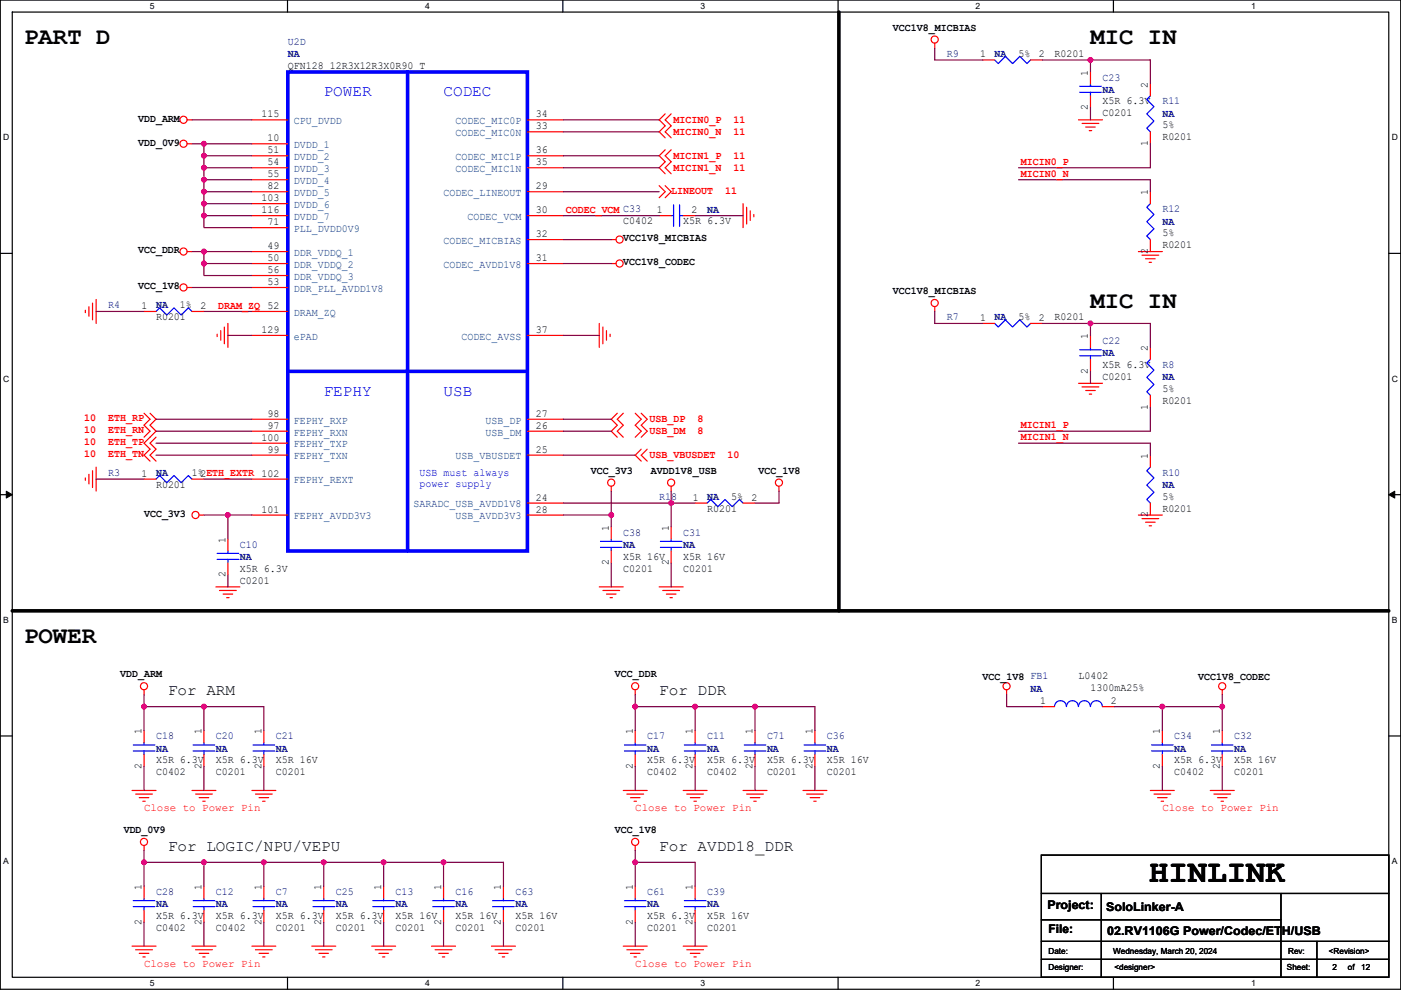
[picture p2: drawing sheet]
<svg xmlns="http://www.w3.org/2000/svg" width="297mm" height="210mm" viewBox="0 0 297 210" stroke-linecap="round" stroke-linejoin="round" font-family="sans-serif">
<path d="M.1 0h296.9v209.8h-296.9zM2.6 2.6h291.8v204.7h-291.8z" fill="none" stroke="#000" stroke-width=".25"/>
<g fill="#fff">
<path d="M31.8 .3h1v2h-1z"/>
<path d="M31.8 207.5h1v2.1h-1z"/>
</g>
<path d="M61 0v2.6M61 207.3v2.5" fill="none" stroke="#000" stroke-width=".25"/>
<g fill="#fff">
<path d="M90.1 .3h1v2h-1z"/>
<path d="M90.1 207.5h1v2.1h-1z"/>
</g>
<path d="M119.3 0v2.6M119.3 207.3v2.5" fill="none" stroke="#000" stroke-width=".25"/>
<g fill="#fff">
<path d="M148.5 .3h1v2h-1z"/>
<path d="M148.5 207.5h1v2.1h-1z"/>
</g>
<path d="M177.7 0v2.6M177.7 207.3v2.5" fill="none" stroke="#000" stroke-width=".25"/>
<g fill="#fff">
<path d="M206.9 .3h1v2h-1z"/>
<path d="M206.9 207.5h1v2.1h-1z"/>
</g>
<path d="M236.1 0v2.6M236.1 207.3v2.5" fill="none" stroke="#000" stroke-width=".25"/>
<g fill="#fff">
<path d="M265.2 .3h1v2h-1z"/>
<path d="M265.2 207.5h1v2.1h-1z"/>
<path d="M.7 28.2h1.3v2h-1.3z"/>
<path d="M295.1 28.2h1.3v2h-1.3z"/>
<path d="M.7 79.3h1.3v2.1h-1.3z"/>
<path d="M295.1 79.3h1.3v2.1h-1.3z"/>
</g>
<path d="M.1 53.7h2.5M294.4 53.7h2.6" fill="none" stroke="#000" stroke-width=".25"/>
<g fill="#fff">
<path d="M.7 130.5h1.2v2h-1.2z"/>
<path d="M295.1 130.5h1.2v2h-1.2z"/>
</g>
<path d="M.1 104.9h2.5M294.4 104.9h2.6" fill="none" stroke="#000" stroke-width=".25"/>
<path d="M1.3 104.2l1.3 .7-1.3 .7zM294.4 104.9l1.3-.7v1.4z" fill="#000" stroke="#000" stroke-width=".21"/>
<g fill="#fff">
<path d="M.7 181.7h1.2v2h-1.2z"/>
<path d="M295.1 181.7h1.2v2h-1.2z"/>
</g>
<path d="M.1 156.1h2.5M294.4 156.1h2.6M220.8 181.4h73.6v25.9h-73.6zM220.8 189.5h73.6M220.8 195.1h50.8M220.8 199.7h73.6M233.5 189.5v17.8M271.6 189.5v17.8M279.2 199.7v7.6M220.8 203.5h73.6" fill="none" stroke="#000" stroke-width=".25"/>
<path d="M177.9 2.6v127M2.6 129.6h291.8" fill="none" stroke="#000" stroke-width=".76"/>
<g fill="none" stroke="#f00" stroke-width=".25">
<path d="M198.2 9.2v1M208.3 12.7h2.6M218.5 12.7h2.5M231.2 15.3v2.5M243.9 17.8v2.5M39.7 25.4h1M39.7 30.5h1M53.4 30.5h7.6M53.4 33h7.6M53.4 35.6h7.6M53.4 38.1h7.6M53.4 25.4h7.6"/>
<path d="M111.8 28h7.6M111.8 25.4h7.6M111.8 35.6h7.6M111.8 33h7.6M139.8 39.4l1.2 1.3-1.2 1.2M141 24.2l-1.2 1.2 1.2 1.3-1.2 1.3 1.2 1.2M141 31.8l-1.2 1.2 1.2 1.3-1.2 1.3 1.2 1.3M141 39.4l1.3 1.3-1.3 1.2M142.3 24.2l-1.3 1.2 1.3 1.3-1.3 1.3 1.3 1.2M142.3 31.8l-1.3 1.2 1.3 1.3-1.3 1.3 1.3 1.3M228.7 25.4h5M229.4 26.2h3.6"/>
<path d="M230.2 26.9h2M230.9 27.7h.6M231.2 20.3v2.6M243.9 28v2.5M39.7 53.4h1M53.4 40.7h7.6M53.4 43.2h7.6M53.4 45.7h7.6M53.4 53.4h7.6M53.4 55.9h7.6M53.4 48.3h7.6M53.4 58.4h7.6"/>
<path d="M111.8 40.7h7.6M111.8 55.9h7.6M111.8 45.7h7.6M111.8 50.8h7.6M129.6 55.9h1M129.6 50.8h1M139.8 45.7h2.5M144.8 45.7h2.6M157.5 43.2v5.1M158.3 44v3.5M159.1 44.7v2.1M159.8 45.5v.5"/>
<path d="M241.4 53.4h5M242.1 54.1h3.6M242.9 54.9h2M243.6 55.6h.6M243.9 40.7v2.5M243.9 50.8v2.6M18.1 65.8v.5M18.9 65v2.1M19.6 64.3v3.5M20.4 63.5v5.1M30.5 66.1h2.6M39.7 61h1"/>
<path d="M40.7 66.1h2.5M46 70.9v.5M46.8 70.1v2.1M47.6 69.4v3.5M48.3 68.6v5.1M53.4 66.1h7.6M53.4 71.1h7.6M53.4 61h7.6M111.8 71.1h7.6M127.1 68.6v5.1M127.8 69.4v3.5M128.6 70.1v2.1"/>
<path d="M129.3 70.9v.5M198.2 65v1.1M208.3 68.6h2.6M218.5 68.6h2.5M231.2 71.1v2.6M231.2 76.2v2.6M243.9 73.7v2.5M19.6 99.8v3.6M20.4 99.1v5.1M30.5 87.7l1.3 1.2-1.3 1.3 1.3 1.3-1.3 1.2M31.8 87.7l1.3 1.2-1.3 1.3 1.3 1.3-2.6 2.5 1.3 1.3-1.3 1.2 1.3 1.3M33.1 92.7l-1.3 1.3 1.3 1.3-1.3 1.2 1.3 1.3"/>
<path d="M53.4 91.5h7.6M53.4 88.9h7.6M53.4 96.5h7.6M53.4 94h7.6M111.8 88.9h7.6M111.8 91.5h7.6M111.8 96.5h7.6M130.9 87.7l-1.3 1.2 1.3 1.3-1.3 1.3 1.3 1.2M132.1 87.7l-1.2 1.2 1.2 1.3-1.2 1.3 1.2 1.2M134.7 87.7l1.3 1.2-1.3 1.3 1.3 1.3-1.3 1.2M136 95.3l-1.3 1.2 1.3 1.3M136 87.7l1.2 1.2-1.2 1.3 1.2 1.3-1.2 1.2"/>
<path d="M137.2 95.3l-1.2 1.2 1.2 1.3M228.7 81.3h5M229.4 82.1h3.6M230.2 82.8h2M230.9 83.6h.6M243.9 83.8v2.6M243.9 96.5v2.6M18.1 101.4v.5M18.9 100.6v2M30.5 101.6h2.6M40.7 101.6h2.5M42.2 109.2h1"/>
<path d="M48.3 114.3v2.6M48.3 119.4v2.5M53.4 109.2h7.6M53.4 101.6h7.6M111.8 106.7h7.6M111.8 109.2h7.6M129.6 103.1v1.1M129.6 111.8v2.5M129.6 116.9v2.5M142.3 103.1v1.1M142.3 111.8v2.5M142.3 116.9v2.5"/>
<path d="M147.4 106.7h2.5M157.5 106.7h2.6M165.2 103.1v1.1M241.4 109.2h5M242.1 110h3.6M242.9 110.8h2M243.6 111.5h.6M243.9 106.7v2.5M45.8 124.5h5.1M46.5 125.2h3.6M47.3 126h2M48.1 126.8h.5"/>
<path d="M127.1 124.5h5M127.8 125.2h3.6M128.6 126h2M129.3 126.8h.6M139.8 124.5h5M140.5 125.2h3.6M141.3 126h2M142 126.8h.6M30.5 146.3v1M30.5 155v2.5M43.2 155v2.5M55.9 155v2.5"/>
<path d="M134.7 146.3v1M134.7 155v2.5M147.4 155v2.5M160.1 155v2.5M172.8 155v2.5M213.4 146.3v1M221 149.9h2.6M233.7 149.9h2.6M246.4 155v2.5M259.1 155v2.5M259.1 146.3v1M28 167.7h5.1"/>
<path d="M28.8 168.4h3.5M29.5 169.2h2.1M30.3 169.9h.5M30.5 179.3v1.1M30.5 160v2.6M40.7 167.7h5.1M41.5 168.4h3.5M42.2 169.2h2.1M43 169.9h.5M43.2 160v2.6M53.4 167.7h5.1M54.2 168.4h3.5"/>
<path d="M54.9 169.2h2.1M55.7 169.9h.5M55.9 160v2.6M132.1 167.7h5.1M132.9 168.4h3.6M133.7 169.2h2M134.4 169.9h.5M134.7 160v2.6M134.7 179.3v1.1M144.8 167.7h5.1M145.6 168.4h3.6M146.4 169.2h2"/>
<path d="M147.1 169.9h.5M147.4 160v2.6M157.5 167.7h5.1M158.3 168.4h3.6M159.1 169.2h2M159.8 169.9h.5M160.1 160v2.6M170.2 167.7h5.1M171 168.4h3.6M171.8 169.2h2M172.5 169.9h.5M172.8 160v2.6"/>
<path d="M243.9 167.7h5.1M244.7 168.4h3.5M245.4 169.2h2.1M246.2 169.9h.5M246.4 160v2.6M256.6 167.7h5.1M257.4 168.4h3.5M258.1 169.2h2.1M258.9 169.9h.5M259.1 160v2.6M30.5 188v2.5M30.5 193.1v2.5"/>
<path d="M43.2 188v2.5M43.2 193.1v2.5M55.9 188v2.5M55.9 193.1v2.5M68.6 188v2.5M68.6 193.1v2.5M81.3 188v2.5M81.3 193.1v2.5M94 188v2.5M94 193.1v2.5M106.7 188v2.5M106.7 193.1v2.5"/>
<path d="M134.7 188v2.5M134.7 193.1v2.5M147.4 188v2.5M147.4 193.1v2.5M28 200.7h5.1M28.8 201.4h3.5M29.5 202.2h2.1M30.3 203h.5M40.7 200.7h5.1M41.5 201.4h3.5M42.2 202.2h2.1M43 203h.5"/>
<path d="M53.4 200.7h5.1M54.2 201.4h3.5M54.9 202.2h2.1M55.7 203h.5M66.1 200.7h5.1M66.9 201.4h3.5M67.6 202.2h2.1M68.4 203h.5M78.8 200.7h5.1M79.6 201.4h3.5M80.3 202.2h2.1M81.1 203h.5"/>
<path d="M91.5 200.7h5.1M92.3 201.4h3.5M93 202.2h2.1M93.8 203h.5M104.2 200.7h5.1M105 201.4h3.5M105.7 202.2h2.1M106.5 203h.5M132.1 200.7h5.1M132.9 201.4h3.6M133.7 202.2h2M134.4 203h.5"/>
<path d="M144.8 200.7h5.1M145.6 201.4h3.6M146.4 202.2h2M147.1 203h.5"/>
<circle cx="198.2" cy="8.4" r=".76"/>
<circle cx="38.9" cy="30.5" r=".76"/>
<circle cx="38.9" cy="25.4" r=".76"/>
<circle cx="38.9" cy="53.3" r=".76"/>
<circle cx="131.4" cy="55.9" r=".76"/>
<circle cx="131.4" cy="50.8" r=".76"/>
<circle cx="38.9" cy="61" r=".76"/>
<circle cx="198.2" cy="64.3" r=".76"/>
<circle cx="41.4" cy="109.2" r=".76"/>
<circle cx="129.6" cy="102.4" r=".76"/>
<circle cx="142.3" cy="102.4" r=".76"/>
<circle cx="165.1" cy="102.4" r=".76"/>
<circle cx="30.5" cy="145.5" r=".76"/>
<circle cx="134.7" cy="145.5" r=".76"/>
<circle cx="213.4" cy="145.5" r=".76"/>
<circle cx="259.1" cy="145.5" r=".76"/>
<circle cx="30.5" cy="178.6" r=".76"/>
<circle cx="134.7" cy="178.6" r=".76"/>
</g>
<g fill="none" stroke="#00f" stroke-width=".25">
<path d="M210.9 12.7l.7 .8 1.6-1.5 1.5 1.5 1.5-1.5 1.5 1.5 .8-.8M228.9 19.6h4.6M228.9 18.3h4.6M231.2 17.8v.5M231.2 19.6v.7M243.9 20.3l-.8 .8 1.6 1.5-1.6 1.6 1.6 1.5-1.6 1.5 .8 .8M142.3 45.7h.5M142.8 43.5v4.5M144.1 43.5v4.5M144.1 45.7h.7M243.9 43.2l-.8 .8 1.6 1.5-1.6 1.5 1.6 1.5-1.6 1.6 .8 .7M33.1 66.1l.7-.8 1.6 1.5 1.5-1.5 1.5 1.5 1.5-1.5 .8 .8"/>
<path d="M210.9 68.6l.7 .8 1.6-1.6 1.5 1.6 1.5-1.6 1.5 1.6 .8-.8M228.9 75.5h4.6M228.9 74.2h4.6M231.2 73.7v.5M231.2 75.5v.7M243.9 76.2l-.8 .8 1.6 1.5-1.6 1.5 1.6 1.6-1.6 1.5 .8 .7M243.9 99.1l-.8 .7 1.6 1.6-1.6 1.5 1.6 1.5-1.6 1.5 .8 .8M33.1 101.6l.7-.7 1.6 1.5 1.5-1.5 1.5 1.5 1.5-1.5 .8 .7M46 118.6h4.6M46 117.4h4.6M48.3 116.9v.5M48.3 118.6v.8"/>
<path d="M127.3 116.1h4.6M127.3 114.8h4.6M129.6 114.3v.5M129.6 116.1v.8M140 116.1h4.6M140 114.8h4.6M142.3 114.3v.5M142.3 116.1v.8M149.9 106.7l.8-.8 1.5 1.6 1.5-1.6 1.6 1.6 1.5-1.6 .7 .8M28.3 159.3h4.5M28.3 158h4.5M30.5 157.5v.5"/>
<path d="M30.5 159.3v.7M41 159.3h4.5M41 158h4.5M43.2 157.5v.5M43.2 159.3v.7M53.7 159.3h4.5M53.7 158h4.5M55.9 157.5v.5M55.9 159.3v.7M132.4 159.3h4.6M132.4 158h4.6M134.7 157.5v.5"/>
<path d="M134.7 159.3v.7M145.1 159.3h4.6M145.1 158h4.6M147.4 157.5v.5M147.4 159.3v.7M157.8 159.3h4.6M157.8 158h4.6M160.1 157.5v.5M160.1 159.3v.7M170.5 159.3h4.6M170.5 158h4.6M172.8 157.5v.5"/>
<path d="M172.8 159.3v.7M223.6 149.9a1.26 1.26 0 0 1 1.2-1.3 1.26 1.26 0 0 1 1.3 1.3 1.27 1.27 0 0 1 1.3-1.3 1.27 1.27 0 0 1 1.2 1.3 1.27 1.27 0 0 1 1.3-1.3 1.27 1.27 0 0 1 1.3 1.3M231.2 149.9a1.26 1.26 0 0 1 1.3-1.3 1.26 1.26 0 0 1 1.2 1.3M244.2 159.3h4.5M244.2 158h4.5M246.4 157.5v.5M246.4 159.3v.7M256.9 159.3h4.5M256.9 158h4.5M259.1 157.5v.5M259.1 159.3v.7M28.3 192.3h4.5"/>
<path d="M28.3 191h4.5M30.5 190.5v.5M30.5 192.3v.8M41 192.3h4.5M41 191h4.5M43.2 190.5v.5M43.2 192.3v.8M53.7 192.3h4.5M53.7 191h4.5M55.9 190.5v.5M55.9 192.3v.8M66.4 192.3h4.5"/>
<path d="M66.4 191h4.5M68.6 190.5v.5M68.6 192.3v.8M79.1 192.3h4.5M79.1 191h4.5M81.3 190.5v.5M81.3 192.3v.8M91.8 192.3h4.5M91.8 191h4.5M94 190.5v.5M94 192.3v.8M104.5 192.3h4.5"/>
<path d="M104.5 191h4.5M106.7 190.5v.5M106.7 192.3v.8M132.4 192.3h4.6M132.4 191h4.6M134.7 190.5v.5M134.7 192.3v.8M145.1 192.3h4.6M145.1 191h4.6M147.4 190.5v.5M147.4 192.3v.8"/>
</g>
<path d="M61 15.3h50.8v101.6h-50.8zM86.4 15.3v101.6M61 78.8h50.8" fill="none" stroke="#00f" stroke-width=".76"/>
<g fill="none" stroke="#800040" stroke-width=".25">
<path d="M198.2 10.2v2.5h10.1M221 12.7h10.2M231.2 12.7v2.6M231.2 12.7h12.7v5.1M40.7 30.5h2.5M40.7 25.4h12.7M43.2 33v2.6M43.2 30.5v2.5M43.2 35.6v2.5M43.2 38.1v2.6M43.2 38.1h10.2M43.2 33h10.2"/>
<path d="M43.2 30.5h10.2M43.2 35.6h10.2M119.4 25.4h20.4M119.4 28h20.4M119.4 33h20.4M119.4 35.6h20.4M216 38.1h27.9v2.6M231.2 22.9v2.5M243.9 30.5v5.1h-27.9M40.7 53.4h2.5M43.2 53.4h10.2M43.2 53.4v2.5h10.2"/>
<path d="M43.2 40.7v2.5M43.2 40.7h10.2M43.2 43.2h10.2M43.2 45.7v2.6h10.2M43.2 55.9v2.5h10.2M43.2 43.2v2.5h10.2M119.4 45.7h20.4M119.4 40.7h20.4M119.4 55.9h10.2M119.4 50.8h10.2M147.4 45.7h10.1M20.4 66.1h10.1"/>
<path d="M40.7 61h12.7M43.2 66.1h10.2M48.3 71.1h5.1M119.4 71.1h7.7M198.2 66.1v2.5h10.1M221 68.6h10.2M231.2 68.6h12.7v5.1M231.2 78.8v2.5M231.2 68.6v2.5M33.1 88.9h20.3M33.1 91.5h20.3M33.1 94h20.3"/>
<path d="M33.1 96.5h20.3M119.4 91.5h10.2M119.4 88.9h10.2M119.4 96.5h15.3M216 94h27.9v2.5M243.9 86.4v5.1h-27.9M20.4 101.6h10.1M43.2 109.2h5.1M43.2 101.6h10.2M48.3 109.2v5.1M48.3 109.2h5.1M119.4 106.7h22.9"/>
<path d="M119.4 109.2h10.2M129.6 119.4v5.1M129.6 104.2v5M129.6 109.2v2.6M142.3 119.4v5.1M142.3 106.7v5.1M142.3 104.2v2.5M142.3 106.7h5.1M165.2 104.2v2.5h-5.1M48.3 121.9v2.6M30.5 149.9h12.7M30.5 147.3v2.6"/>
<path d="M30.5 149.9v5.1M43.2 149.9v5.1M43.2 149.9h12.7v5.1M134.7 149.9v5.1M134.7 149.9h12.7M134.7 147.3v2.6M147.4 149.9h12.7M147.4 149.9v5.1M160.1 149.9v5.1M160.1 149.9h12.7v5.1M213.4 147.3v2.6h7.6M236.3 149.9h22.8"/>
<path d="M246.4 149.9v5.1M259.1 149.9v5.1M259.1 147.3v2.6M30.5 162.6v5.1M43.2 162.6v5.1M55.9 162.6v5.1M134.7 162.6v5.1M147.4 162.6v5.1M160.1 162.6v5.1M172.8 162.6v5.1M246.4 162.6v5.1M259.1 162.6v5.1"/>
<path d="M30.5 182.9v5.1M30.5 182.9h12.7M30.5 195.6v5.1M30.5 180.4v2.5M43.2 182.9v5.1M43.2 195.6v5.1M43.2 182.9h12.7M55.9 182.9h12.7M55.9 182.9v5.1M55.9 195.6v5.1M68.6 182.9v5.1M68.6 195.6v5.1"/>
<path d="M68.6 182.9h12.7M81.3 182.9v5.1M81.3 195.6v5.1M81.3 182.9h12.7M94 182.9v5.1M94 195.6v5.1M94 182.9h12.7v5.1M106.7 195.6v5.1M134.7 182.9v5.1M134.7 180.4v2.5h12.7v5.1M134.7 195.6v5.1M147.4 195.6v5.1"/>
</g>
<g fill="#f0f" stroke="#f0f" stroke-width=".25">
<circle cx="43.2" cy="33" r=".5"/>
<circle cx="43.2" cy="38.1" r=".5"/>
<circle cx="43.2" cy="35.6" r=".5"/>
<circle cx="43.2" cy="40.6" r=".5"/>
<circle cx="43.2" cy="43.2" r=".5"/>
<circle cx="259.1" cy="149.9" r=".5"/>
<circle cx="246.4" cy="149.9" r=".5"/>
<circle cx="55.9" cy="182.9" r=".5"/>
<circle cx="43.2" cy="149.9" r=".5"/>
<circle cx="30.5" cy="149.9" r=".5"/>
<circle cx="30.5" cy="182.9" r=".5"/>
<circle cx="43.2" cy="182.9" r=".5"/>
<circle cx="81.3" cy="182.9" r=".5"/>
<circle cx="68.6" cy="182.9" r=".5"/>
<circle cx="160.1" cy="149.9" r=".5"/>
<circle cx="147.4" cy="149.9" r=".5"/>
<circle cx="134.7" cy="149.9" r=".5"/>
<circle cx="43.2" cy="30.5" r=".5"/>
<circle cx="94" cy="182.9" r=".5"/>
<circle cx="43.2" cy="45.7" r=".5"/>
<circle cx="43.2" cy="55.9" r=".5"/>
<circle cx="43.2" cy="53.3" r=".5"/>
<circle cx="134.7" cy="182.9" r=".5"/>
<circle cx="129.6" cy="109.2" r=".5"/>
<circle cx="142.3" cy="106.7" r=".5"/>
<circle cx="48.3" cy="109.2" r=".5"/>
<circle cx="231.2" cy="12.7" r=".5"/>
<circle cx="231.2" cy="68.6" r=".5"/>
</g>
<text font-size="6.9" x="243.6" y="187.1">HINLINK</text>
<g font-size="5.1">
<text x="5.1" y="9.4">PART D</text>
<text x="231.2" y="9.4">MIC IN</text>
<text x="231.2" y="65.3">MIC IN</text>
<text x="5.1" y="136.4">POWER</text>
</g>
<g font-size="3.3" fill="#00f">
<text x="68.6" y="20.4">POWER</text>
<text x="94" y="20.4">CODEC</text>
<text x="68.6" y="83.9">FEPHY</text>
<text x="94" y="83.9">USB</text>
</g>
<g font-size="3.3">
<text x="35.6" y="147.4">For ARM</text>
<text x="139.8" y="147.4">For DDR</text>
<text x="35.6" y="180.5">For LOGIC/NPU/VEPU</text>
<text x="139.8" y="180.5">For AVDD18_DDR</text>
</g>
<g font-size="2.5">
<text x="222.1" y="192.9">Project:</text>
<text x="222.3" y="198">File:</text>
<text x="234.5" y="193.1">SoloLinker-A</text>
<text x="234.8" y="198.2">02.RV1106G Power/Codec/ETH/USB</text>
</g>
<g font-size="2.3" fill="#000080">
<text x="61" y="9.5">U2D</text>
<text x="61" y="12.1">NA</text>
<text x="200.7" y="12">R9</text>
<text x="210.9" y="12.1">NA</text>
<text x="233.7" y="17.1">C23</text>
<text x="233.7" y="19.7">NA</text>
<text x="246.4" y="22.2">R11</text>
<text x="246.4" y="24.8">NA</text>
<text x="149.9" y="45.1">NA</text>
<text x="246.4" y="45">R12</text>
<text x="246.4" y="47.6">NA</text>
<text x="22.9" y="65.3">R4</text>
<text x="33.1" y="65.4">NA</text>
<text x="200.7" y="67.9">R7</text>
<text x="210.9" y="68">NA</text>
<text x="233.7" y="73">C22</text>
<text x="233.7" y="75.6">NA</text>
<text x="246.4" y="78">R8</text>
<text x="246.4" y="80.7">NA</text>
<text x="22.9" y="100.9">R3</text>
<text x="33.1" y="101">NA</text>
<text x="246.4" y="100.9">R10</text>
<text x="139.8" y="106">R18</text>
<text x="149.9" y="106.1">NA</text>
<text x="246.4" y="103.5">NA</text>
<text x="132.1" y="113.6">C38</text>
<text x="144.8" y="113.6">C31</text>
<text x="50.9" y="116.1">C10</text>
<text x="50.9" y="118.8">NA</text>
<text x="132.1" y="116.2">NA</text>
<text x="144.8" y="116.2">NA</text>
<text x="218.5" y="146.7">NA</text>
<text x="33.1" y="156.8">C18</text>
<text x="33.1" y="159.4">NA</text>
<text x="45.8" y="156.8">C20</text>
<text x="45.8" y="159.4">NA</text>
<text x="58.5" y="156.8">C21</text>
<text x="58.5" y="159.4">NA</text>
<text x="137.2" y="156.8">C17</text>
<text x="137.2" y="159.4">NA</text>
<text x="149.9" y="156.8">C11</text>
<text x="149.9" y="159.4">NA</text>
<text x="162.6" y="156.8">C71</text>
<text x="162.6" y="159.4">NA</text>
<text x="175.3" y="156.8">C36</text>
<text x="175.3" y="159.4">NA</text>
<text x="249" y="156.8">C34</text>
<text x="249" y="159.4">NA</text>
<text x="261.7" y="156.8">C32</text>
<text x="261.7" y="159.4">NA</text>
<text x="33.1" y="189.8">C28</text>
<text x="45.8" y="189.8">C12</text>
<text x="58.5" y="189.8">C7</text>
<text x="71.2" y="189.8">C25</text>
<text x="83.9" y="189.8">C13</text>
<text x="96.6" y="189.8">C16</text>
<text x="109.3" y="189.8">C63</text>
<text x="137.2" y="189.8">C61</text>
<text x="149.9" y="189.8">C39</text>
<text x="33.1" y="192.4">NA</text>
<text x="45.8" y="192.4">NA</text>
<text x="58.5" y="192.4">NA</text>
<text x="71.2" y="192.4">NA</text>
<text x="83.9" y="192.4">NA</text>
<text x="96.6" y="192.4">NA</text>
<text x="109.3" y="192.4">NA</text>
<text x="137.2" y="192.4">NA</text>
<text x="149.9" y="192.4">NA</text>
</g>
<g font-size="2.3">
<text x="189.3" y="6.5">VCC1V8_MICBIAS</text>
<text x="61" y="14.5">QFN128_12R3X12R3X0R90_T</text>
<text x="207.8" y="12.2">1</text>
<text x="216" y="12">5%</text>
<text x="220.3" y="12.2">2</text>
<text x="223.6" y="12">R0201</text>
<text x="230.7" y="16" transform="rotate(-90 230.7 16)">1</text>
<text x="230.7" y="23.4" transform="rotate(-90 230.7 23.4)">2</text>
<text x="233.7" y="22.2">X5R 6.3V</text>
<text x="243.4" y="18.6" transform="rotate(-90 243.4 18.6)">2</text>
<text x="29.3" y="25.8">VDD_ARM</text>
<text x="55.4" y="24.9">115</text>
<text x="56.7" y="30">10</text>
<text x="113.6" y="27.4">33</text>
<text x="113.6" y="24.9">34</text>
<text x="233.7" y="24.7">C0201</text>
<text x="246.4" y="29.8">R0201</text>
<text x="246.4" y="27.2">5%</text>
<text x="29.3" y="30.9">VDD_0V9</text>
<text x="56.7" y="32.5">51</text>
<text x="56.7" y="35.1">54</text>
<text x="113.6" y="35.1">35</text>
<text x="113.6" y="32.5">36</text>
<text x="243.4" y="31" transform="rotate(-90 243.4 31)">1</text>
<text x="56.7" y="37.6">55</text>
<text x="56.7" y="40.1">82</text>
<text x="113.6" y="40.1">29</text>
<text x="243.4" y="41.4" transform="rotate(-90 243.4 41.4)">1</text>
<text x="55.4" y="42.7">103</text>
<text x="55.4" y="45.2">116</text>
<text x="56.7" y="47.8">71</text>
<text x="113.6" y="45.2">30</text>
<text x="132.1" y="47.6">C0402</text>
<text x="139.3" y="45.2">1</text>
<text x="144.8" y="47.6">X5R 6.3V</text>
<text x="146.6" y="45.2">2</text>
<text x="29.3" y="53.7">VCC_DDR</text>
<text x="56.7" y="52.8">49</text>
<text x="113.6" y="50.3">32</text>
<text x="132.1" y="51.2">VCC1V8_MICBIAS</text>
<text x="243.4" y="53.9" transform="rotate(-90 243.4 53.9)">2</text>
<text x="246.4" y="52.6">R0201</text>
<text x="246.4" y="50.1">5%</text>
<text x="56.7" y="55.4">50</text>
<text x="56.7" y="57.9">56</text>
<text x="113.6" y="55.4">31</text>
<text x="132.1" y="56.3">VCC1V8_CODEC</text>
<text x="29.3" y="61.4">VCC_1V8</text>
<text x="30" y="65.5">1</text>
<text x="38.2" y="65.3">1%</text>
<text x="42.5" y="65.5">2</text>
<text x="56.7" y="60.5">53</text>
<text x="189.3" y="62.4">VCC1V8_MICBIAS</text>
<text x="33.1" y="67.9">R0201</text>
<text x="55.4" y="70.6">129</text>
<text x="113.6" y="70.6">37</text>
<text x="207.8" y="68.1">1</text>
<text x="216" y="67.9">5%</text>
<text x="220.3" y="68.1">2</text>
<text x="223.6" y="67.9">R0201</text>
<text x="230.7" y="71.9" transform="rotate(-90 230.7 71.9)">1</text>
<text x="243.4" y="74.4" transform="rotate(-90 243.4 74.4)">2</text>
<text x="230.7" y="79.3" transform="rotate(-90 230.7 79.3)">2</text>
<text x="233.7" y="80.6">C0201</text>
<text x="233.7" y="78">X5R 6.3V</text>
<text x="246.4" y="83.1">5%</text>
<text x="56.7" y="88.4">98</text>
<text x="113.6" y="88.4">27</text>
<text x="243.4" y="86.9" transform="rotate(-90 243.4 86.9)">1</text>
<text x="246.4" y="85.7">R0201</text>
<text x="55.4" y="93.5">100</text>
<text x="56.7" y="90.9">97</text>
<text x="113.6" y="90.9">26</text>
<text x="30" y="101.1">1</text>
<text x="40.7" y="100.9">1%2ETH_EXTR 102</text>
<text x="56.7" y="96">99</text>
<text x="113.6" y="96">25</text>
<text x="125.3" y="100.5">VCC_3V3</text>
<text x="138" y="100.5">AVDD1V8_USB</text>
<text x="160.8" y="100.5">VCC_1V8</text>
<text x="243.4" y="97.3" transform="rotate(-90 243.4 97.3)">1</text>
<text x="33.1" y="103.4">R0201</text>
<text x="113.6" y="106.2">24</text>
<text x="146.9" y="106.2">1</text>
<text x="155" y="106">5%</text>
<text x="159.3" y="106.2">2</text>
<text x="246.4" y="106">5%</text>
<text x="30.5" y="109.6">VCC_3V3</text>
<text x="55.4" y="108.7">101</text>
<text x="113.6" y="108.7">28</text>
<text x="129.1" y="112.5" transform="rotate(-90 129.1 112.5)">1</text>
<text x="141.8" y="112.5" transform="rotate(-90 141.8 112.5)">1</text>
<text x="149.9" y="108.5">R0201</text>
<text x="243.4" y="109.7" transform="rotate(-90 243.4 109.7)">2</text>
<text x="246.4" y="108.5">R0201</text>
<text x="47.8" y="115.1" transform="rotate(-90 47.8 115.1)">1</text>
<text x="129.1" y="119.9" transform="rotate(-90 129.1 119.9)">2</text>
<text x="132.1" y="118.7">X5R 16V</text>
<text x="141.8" y="119.9" transform="rotate(-90 141.8 119.9)">2</text>
<text x="144.8" y="118.7">X5R 16V</text>
<text x="47.8" y="122.4" transform="rotate(-90 47.8 122.4)">2</text>
<text x="50.9" y="123.8">C0201</text>
<text x="50.9" y="121.2">X5R 6.3V</text>
<text x="132.1" y="121.2">C0201</text>
<text x="144.8" y="121.2">C0201</text>
<text x="25.5" y="143.7">VDD_ARM</text>
<text x="130.4" y="143.7">VCC_DDR</text>
<text x="208.3" y="144.2">VCC_1V8 FB1</text>
<text x="220.5" y="149.4">1</text>
<text x="228.7" y="144.1">L0402</text>
<text x="231.2" y="146.6">1300mA25%</text>
<text x="235.5" y="149.4">2</text>
<text x="254.1" y="144.2">VCC1V8_CODEC</text>
<text x="30" y="155.7" transform="rotate(-90 30 155.7)">1</text>
<text x="42.7" y="155.7" transform="rotate(-90 42.7 155.7)">1</text>
<text x="55.4" y="155.7" transform="rotate(-90 55.4 155.7)">1</text>
<text x="134.2" y="155.7" transform="rotate(-90 134.2 155.7)">1</text>
<text x="146.9" y="155.7" transform="rotate(-90 146.9 155.7)">1</text>
<text x="159.6" y="155.7" transform="rotate(-90 159.6 155.7)">1</text>
<text x="172.3" y="155.7" transform="rotate(-90 172.3 155.7)">1</text>
<text x="245.9" y="155.7" transform="rotate(-90 245.9 155.7)">1</text>
<text x="258.6" y="155.7" transform="rotate(-90 258.6 155.7)">1</text>
<text x="33.1" y="161.9">X5R 6.3V</text>
<text x="45.8" y="161.9">X5R 6.3V</text>
<text x="58.5" y="161.9">X5R 16V</text>
<text x="137.2" y="161.9">X5R 6.3V</text>
<text x="149.9" y="161.9">X5R 6.3V</text>
<text x="162.6" y="161.9">X5R 6.3V</text>
<text x="175.3" y="161.9">X5R 16V</text>
<text x="249" y="161.9">X5R 6.3V</text>
<text x="261.7" y="161.9">X5R 16V</text>
<text x="30" y="163.1" transform="rotate(-90 30 163.1)">2</text>
<text x="33.1" y="164.4">C0402</text>
<text x="42.7" y="163.1" transform="rotate(-90 42.7 163.1)">2</text>
<text x="45.8" y="164.4">C0201</text>
<text x="55.4" y="163.1" transform="rotate(-90 55.4 163.1)">2</text>
<text x="58.5" y="164.4">C0201</text>
<text x="134.2" y="163.1" transform="rotate(-90 134.2 163.1)">2</text>
<text x="137.2" y="164.4">C0402</text>
<text x="146.9" y="163.1" transform="rotate(-90 146.9 163.1)">2</text>
<text x="149.9" y="164.4">C0402</text>
<text x="159.6" y="163.1" transform="rotate(-90 159.6 163.1)">2</text>
<text x="162.6" y="164.4">C0201</text>
<text x="172.3" y="163.1" transform="rotate(-90 172.3 163.1)">2</text>
<text x="175.3" y="164.4">C0201</text>
<text x="245.9" y="163.1" transform="rotate(-90 245.9 163.1)">2</text>
<text x="249" y="164.4">C0402</text>
<text x="258.6" y="163.1" transform="rotate(-90 258.6 163.1)">2</text>
<text x="261.7" y="164.4">C0201</text>
<text x="26.2" y="176.7">VDD_0V9</text>
<text x="130.4" y="176.7">VCC_1V8</text>
<text x="30" y="188.7" transform="rotate(-90 30 188.7)">1</text>
<text x="42.7" y="188.7" transform="rotate(-90 42.7 188.7)">1</text>
<text x="55.4" y="188.7" transform="rotate(-90 55.4 188.7)">1</text>
<text x="68.1" y="188.7" transform="rotate(-90 68.1 188.7)">1</text>
<text x="80.8" y="188.7" transform="rotate(-90 80.8 188.7)">1</text>
<text x="93.5" y="188.7" transform="rotate(-90 93.5 188.7)">1</text>
<text x="106.2" y="188.7" transform="rotate(-90 106.2 188.7)">1</text>
<text x="134.2" y="188.7" transform="rotate(-90 134.2 188.7)">1</text>
<text x="146.9" y="188.7" transform="rotate(-90 146.9 188.7)">1</text>
<text x="30" y="196.1" transform="rotate(-90 30 196.1)">2</text>
<text x="33.1" y="197.4">C0402</text>
<text x="33.1" y="194.9">X5R 6.3V</text>
<text x="42.7" y="196.1" transform="rotate(-90 42.7 196.1)">2</text>
<text x="45.8" y="197.4">C0402</text>
<text x="45.8" y="194.9">X5R 6.3V</text>
<text x="55.4" y="196.1" transform="rotate(-90 55.4 196.1)">2</text>
<text x="58.5" y="197.4">C0201</text>
<text x="58.5" y="194.9">X5R 6.3V</text>
<text x="68.1" y="196.1" transform="rotate(-90 68.1 196.1)">2</text>
<text x="71.2" y="197.4">C0201</text>
<text x="71.2" y="194.9">X5R 6.3V</text>
<text x="80.8" y="196.1" transform="rotate(-90 80.8 196.1)">2</text>
<text x="83.9" y="197.4">C0201</text>
<text x="83.9" y="194.9">X5R 16V</text>
<text x="93.5" y="196.1" transform="rotate(-90 93.5 196.1)">2</text>
<text x="96.6" y="197.4">C0201</text>
<text x="96.6" y="194.9">X5R 16V</text>
<text x="106.2" y="196.1" transform="rotate(-90 106.2 196.1)">2</text>
<text x="109.3" y="197.4">C0201</text>
<text x="109.3" y="194.9">X5R 16V</text>
<text x="134.2" y="196.1" transform="rotate(-90 134.2 196.1)">2</text>
<text x="137.2" y="197.4">C0201</text>
<text x="137.2" y="194.9">X5R 6.3V</text>
<text x="146.9" y="196.1" transform="rotate(-90 146.9 196.1)">2</text>
<text x="149.9" y="197.4">C0201</text>
<text x="149.9" y="194.9">X5R 16V</text>
</g>
<g font-size="2.3" fill="#004080">
<text x="62.3" y="26.3">CPU_DVDD</text>
<text x="96.6" y="28.9">CODEC_MIC0N</text>
<text x="96.6" y="26.3">CODEC_MIC0P</text>
<text x="62.3" y="31.4">DVDD_1</text>
<text x="62.3" y="34">DVDD_2</text>
<text x="96.6" y="34">CODEC_MIC1P</text>
<text x="62.3" y="36.5">DVDD_3</text>
<text x="62.3" y="39">DVDD_4</text>
<text x="62.3" y="41.6">DVDD_5</text>
<text x="94" y="41.6">CODEC_LINEOUT</text>
<text x="96.6" y="36.5">CODEC_MIC1N</text>
<text x="62.3" y="44.1">DVDD_6</text>
<text x="62.3" y="46.7">DVDD_7</text>
<text x="99.1" y="46.7">CODEC_VCM</text>
<text x="62.3" y="49.2">PLL_DVDD0V9</text>
<text x="94" y="51.7">CODEC_MICBIAS</text>
<text x="62.3" y="54.3">DDR_VDDQ_1</text>
<text x="62.3" y="56.8">DDR_VDDQ_2</text>
<text x="62.3" y="59.4">DDR_VDDQ_3</text>
<text x="94" y="56.8">CODEC_AVDD1V8</text>
<text x="62.3" y="61.9">DDR_PLL_AVDD1V8</text>
<text x="62.3" y="67">DRAM_ZQ</text>
<text x="62.3" y="72.1">ePAD</text>
<text x="97.9" y="72.1">CODEC_AVSS</text>
<text x="62.3" y="89.8">FEPHY_RXP</text>
<text x="102.9" y="89.8">USB_DP</text>
<text x="62.3" y="92.4">FEPHY_RXN</text>
<text x="62.3" y="94.9">FEPHY_TXP</text>
<text x="102.9" y="92.4">USB_DM</text>
<text x="62.3" y="97.5">FEPHY_TXN</text>
<text x="96.6" y="97.5">USB_VBUSDET</text>
<text x="62.3" y="102.5">FEPHY_REXT</text>
<text x="87.7" y="107.6">SARADC_USB_AVDD1V8</text>
<text x="62.3" y="110.2">FEPHY_AVDD3V3</text>
<text x="96.6" y="110.2">USB_AVDD3V3</text>
</g>
<g font-size="2.3" fill="#f00">
<text x="142.8" y="26.1">MICIN0_P</text>
<text x="142.8" y="28.6">MICIN0_N</text>
<text x="155.5" y="26.1">11</text>
<text x="155.5" y="28.6">11</text>
<text x="142.8" y="33.7">MICIN1_P</text>
<text x="155.5" y="33.7">11</text>
<text x="216.5" y="35">MICIN0_P</text>
<text x="142.3" y="41">LINEOUT</text>
<text x="142.8" y="36.2">MICIN1_N</text>
<text x="153.7" y="41">11</text>
<text x="155.5" y="36.2">11</text>
<text x="216.5" y="37.5">MICIN0_N</text>
<text x="119.9" y="45.1">CODEC_VCM C33</text>
<text x="46.3" y="65.4">DRAM_ZQ 52</text>
<text x="17.8" y="89.3">10</text>
<text x="22.9" y="89.3">ETH_RP</text>
<text x="137.7" y="89.6">USB_DP</text>
<text x="147.9" y="89.6">8</text>
<text x="17.8" y="91.8">10</text>
<text x="17.8" y="94.4">10</text>
<text x="22.9" y="91.8">ETH_RN</text>
<text x="22.9" y="94.4">ETH_TP</text>
<text x="137.7" y="92.1">USB_DM</text>
<text x="147.9" y="92.1">8</text>
<text x="216.5" y="93.4">MICIN1_N</text>
<text x="216.5" y="90.8">MICIN1_P</text>
<text x="17.8" y="96.9">10</text>
<text x="22.9" y="96.9">ETH_TN</text>
<text x="137.7" y="97.2">USB_VBUSDET</text>
<text x="154.2" y="97.2">10</text>
<text x="30.5" y="172">Close to Power Pin</text>
<text x="134.7" y="172">Close to Power Pin</text>
<text x="246.4" y="172">Close to Power Pin</text>
<text x="30.5" y="205">Close to Power Pin</text>
<text x="134.7" y="205">Close to Power Pin</text>
</g>
<g font-size="2.3" fill="#00f">
<text x="89" y="100.9">USB must always</text>
<text x="89" y="103.2">power supply</text>
</g>
<g font-size="1.8">
<text x="31.8" y="1.9">5</text>
<text x="90.1" y="1.9">4</text>
<text x="148.5" y="1.9">3</text>
<text x="206.9" y="1.9">2</text>
<text x="265.2" y="1.9">1</text>
<text x=".7" y="29.8">D</text>
<text x="295.1" y="29.8">D</text>
<text x=".7" y="81">C</text>
<text x="295.1" y="81">C</text>
<text x=".7" y="132.1">B</text>
<text x="295.1" y="132.1">B</text>
<text x=".7" y="183.3">A</text>
<text x="295.1" y="183.3">A</text>
<text x="222.3" y="202.3">Date:</text>
<text x="236" y="202.3">Wednesday, March 20, 2024</text>
<text x="273.1" y="202.3">Rev:</text>
<text x="281.7" y="202.3">&lt;Revision&gt;</text>
<text x="31.8" y="209.2">5</text>
<text x="90.1" y="209.2">4</text>
<text x="148.5" y="209.2">3</text>
<text x="206.9" y="209.2">2</text>
<text x="222.3" y="205.8">Designer:</text>
<text x="236.3" y="205.8">&lt;designer&gt;</text>
<text x="265.2" y="209.2">1</text>
<text x="272.9" y="205.8">Sheet:</text>
<text x="282.5" y="205.8">2</text>
<text x="285.8" y="205.8">of</text>
<text x="288.6" y="205.8">12</text>
</g>
</svg>
